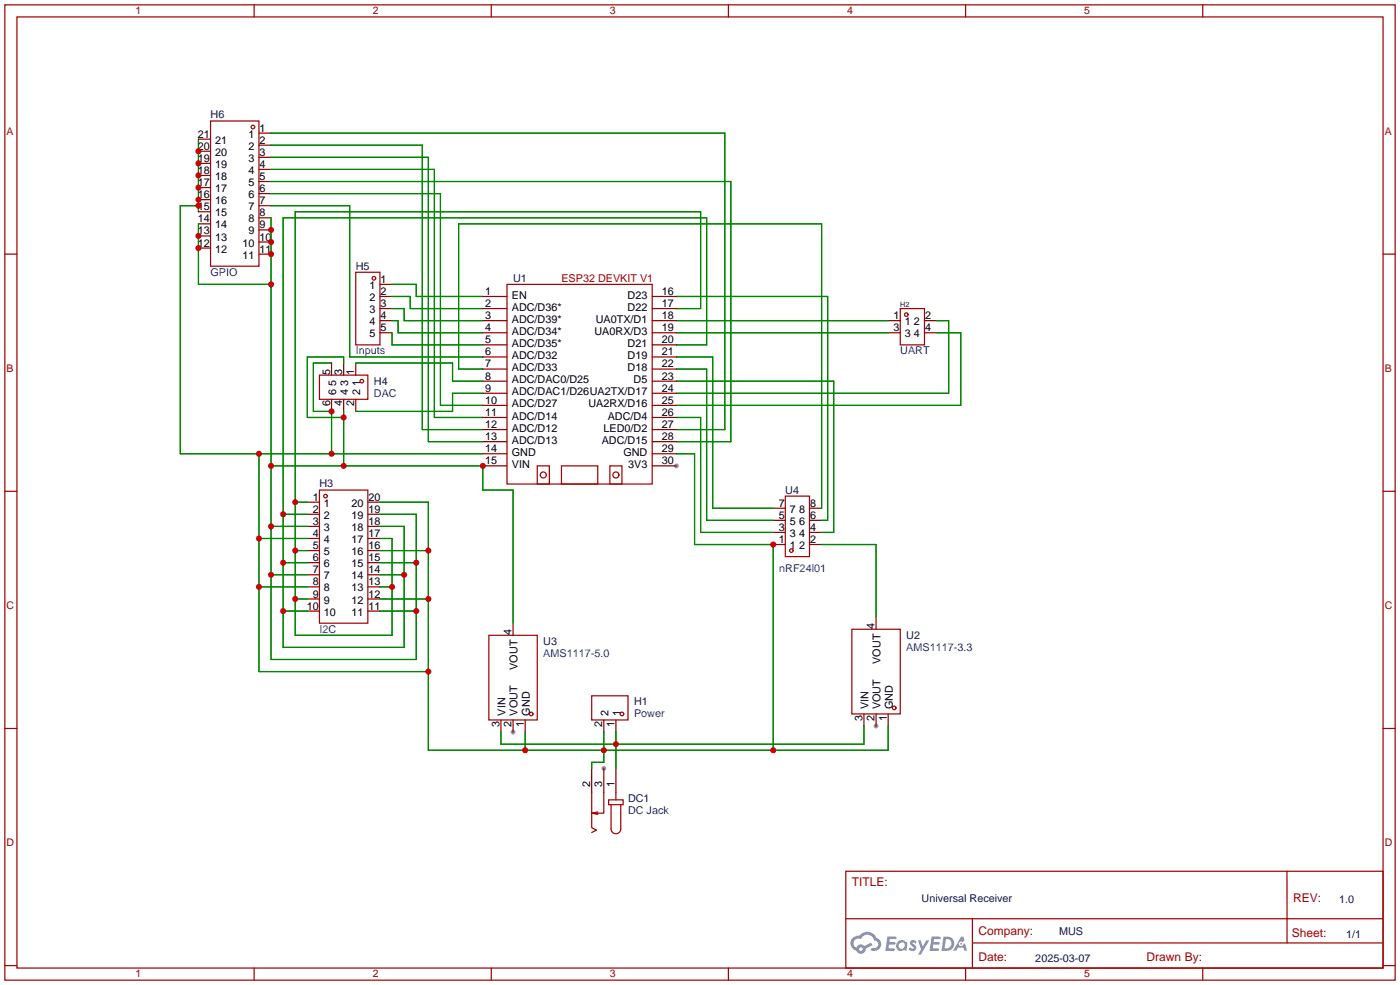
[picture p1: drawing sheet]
<svg xmlns="http://www.w3.org/2000/svg" width="294mm" height="207mm" viewBox="0 0 294 207" stroke-linecap="round" stroke-linejoin="round" font-family="sans-serif">
<g fill="#999">
<circle cx="183.9" cy="152.4" r=".51"/>
<circle cx="126.7" cy="161.3" r=".51"/>
<circle cx="107.7" cy="153.7" r=".51"/>
<circle cx="142" cy="97.8" r=".51"/>
</g>
<g fill="none" stroke="#a10000" stroke-width=".25">
<path d="M1 1h291.9v204.7h-291.9zM3.6 3.6h286.7v199.6h-286.7zM53.3 1v2.6M103.1 1v2.6M152.9 1v2.6M202.7 1v2.6M252.5 1v2.6M1 53.3h2.6M290.3 53.3h2.6M1 103.1h2.6M290.3 103.1h2.6M1 152.9h2.6"/>
<path d="M290.3 152.9h2.6M177.5 182.9h112.8v20.3h-112.8zM177.6 192.8h112.6M204.1 197.9h86.1M204.1 192.8v10.2M270.2 182.9v15M1 202.7h2.6M53.3 203.2v2.5M103.1 203.2v2.5M152.9 203.2v2.5M202.7 203.2v2.5M252.5 203.2v2.5"/>
<path d="M290.3 202.7h2.6"/>
</g>
<g fill="#5487ff">
<path d="M191.2 197.5l.5-.2 .4 .1 .3 .3-.2 .4a.33 .33 0 0 0-.3-.3 .33 .33 0 0 0-.4 .1l.1 .1a.86 .86 0 0 1 .7 .7 .86 .86 0 0 1-.3 .8l-.7 .1-.6-.4 .4-.4 .5 .3 .2-.1v-.2a.88 .88 0 0 1-.6-1.3z"/>
<path d="M192.7 197.4h.6l.4 1.3 .8-1.3h.6l-1.8 3h-.6l.6-1.1z"/>
<path d="M186.3 196.6h1.6l.3 .1-.1 .4h-1.3l-.1 .6h1.1l.2 .3-.3 .3h-1.1l-.1 .8h1.2l.1 .2-.1 .2-1.8 .1z"/>
<path d="M195.6 196.6h1.6l.2 .1v.4h-1.3l-.1 .6h1.1l.2 .3-.3 .3h-1.1l-.1 .8h1.2l.1 .2-.1 .2-1.9 .1z"/>
<path d="M201.7 196.6h.5l.3 .9-.5 .2a.5 .5 0 0 0-.7 .2 .5 .5 0 0 0 .3 .7 .5 .5 0 0 0 .6-.4l.4-.2 .4 1.6h-.6l-.1-.7h-1.2l-.4 .7h-.6z"/>
<path d="M198 196.6l-.4 3h1a1.51 1.51 0 0 0 1.7-1.5 1.51 1.51 0 0 0-1.8-1.5zM198.6 197.1a1.02 1.02 0 0 1 1.1 1.2 1.02 1.02 0 0 1-1.4 .8z"/>
<path d="M188.5 197.6a1.11 1.11 0 0 0-.3 1.6 1.11 1.11 0 0 0 1.6 .2l.5 .2 .2-1.7-.4-.2a1.02 1.02 0 0 0-1.6-.1zM188.6 198.5a.67 .67 0 0 1 1.3 0 .67 .67 0 0 1-1.3 0z"/>
<path d="M179 196.9a1.58 1.58 0 0 0 .8 2.6 1.01 1.01 0 0 0 1.1 .7 1.01 1.01 0 0 0 .8-1.1l1.4-.7-.3-.5-1.3 .7a1.03 1.03 0 0 0-1.7 .3 1 1 0 0 1-.5-1.4 1 1 0 0 1 1.4-.3 1.49 1.49 0 0 1 1.5-1 1.49 1.49 0 0 1 1.4 1.2 .82 .82 0 0 1 .7 1.1 .82 .82 0 0 1-1.2 .5l-.3 .1v.3a1.4 1.4 0 0 0 2-.6 1.4 1.4 0 0 0-.8-1.9 2.19 2.19 0 0 0-3.7-.5l-.8 .1zM180.3 199.2a.4 .4 0 0 1 .8 0 .4 .4 0 0 1-.8 0z"/>
<circle cx="201.8" cy="198.1" r=".19"/>
</g>
<g fill="none" stroke="#a10000" stroke-width=".25">
<path d="M44.2 25.4h10.2v30.5h-10.2zM74.7 57.2h5.1v15.2h-5.1zM106.4 59.7h30.5v41.9h-30.5zM67.1 78.7h10.1v5.1h-10.1zM189 64.8h5.1v7.6h-5.1zM112.8 97.8h2.5v3.8h-2.5zM117.9 97.8h7.6v3.8h-7.6zM128 97.8h2.6v3.8h-2.6zM67.1 102.9h10.1v27.9h-10.1zM164.8 104.1h5.1v12.7h-5.1zM102.6 133.4h10.2v17.7h-10.2zM178.8 132.1h10.2v17.8h-10.2z"/>
<path d="M124.2 146.1h7.6v5h-7.6zM124.2 166.4v7.3l1 .5-1 .6M125.5 170.4l-1.3 .3M126.7 166.4v4.3h-2.5l1.3 .2M127.8 167.9h3v1h-3zM128.3 168.9v5.1a1.02 1.02 0 0 0 1 1 1.02 1.02 0 0 0 1-1v-5.1M129.3 166.4v1.5"/>
<circle cx="53.1" cy="26.7" r=".38"/>
<circle cx="78.5" cy="58.4" r=".38"/>
<circle cx="190.2" cy="66" r=".38"/>
<circle cx="75.9" cy="80" r=".38"/>
<circle cx="114" cy="99.7" r=".63"/>
<circle cx="129.3" cy="99.7" r=".63"/>
<circle cx="68.3" cy="104.1" r=".38"/>
<circle cx="166.1" cy="115.6" r=".38"/>
<circle cx="111.5" cy="149.9" r=".38"/>
<circle cx="130.6" cy="149.9" r=".38"/>
<circle cx="187.7" cy="148.6" r=".38"/>
</g>
<g fill="none" stroke="#870000" stroke-width=".25">
<path d="M41.7 39.4h2.5M41.7 36.8h2.5M41.7 34.3h2.5M41.7 31.8h2.5M41.7 29.2h2.5M54.4 27.9h2.5M54.4 30.5h2.5M54.4 33h2.5M54.4 35.6h2.5M54.4 38.1h2.5M41.7 52.1h2.5M41.7 49.5h2.5"/>
<path d="M41.7 47h2.5M41.7 44.5h2.5M41.7 41.9h2.5M54.4 40.6h2.5M54.4 43.2h2.5M54.4 45.7h2.5M54.4 48.3h2.5M54.4 50.8h2.5M54.4 53.3h2.5M79.8 59.7h2.5M69.6 76.2v2.5M72.1 76.2v2.5"/>
<path d="M74.7 76.2v2.5M79.8 67.3h2.5M79.8 69.9h2.5M79.8 62.2h2.5M79.8 64.8h2.5M101.3 67.3h5.1M101.3 69.9h5.1M101.3 62.2h5.1M101.3 64.8h5.1M101.3 72.4h5.1M101.3 74.9h5.1M101.3 77.5h5.1"/>
<path d="M136.9 67.3h5.1M136.9 69.9h5.1M136.9 62.2h5.1M136.9 64.8h5.1M136.9 72.4h5.1M136.9 74.9h5.1M136.9 77.5h5.1M186.4 67.3h2.6M186.4 69.9h2.6M194.1 67.3h2.5M194.1 69.9h2.5M69.6 83.8v2.6"/>
<path d="M72.1 83.8v2.6M74.7 83.8v2.6M101.3 85.1h5.1M101.3 87.6h5.1M101.3 90.2h5.1M101.3 92.7h5.1M101.3 95.3h5.1M101.3 97.8h5.1M101.3 80h5.1M101.3 82.6h5.1M136.9 85.1h5.1M136.9 87.6h5.1"/>
<path d="M136.9 90.2h5.1M136.9 92.7h5.1M136.9 95.3h5.1M136.9 97.8h5.1M136.9 80h5.1M136.9 82.6h5.1M64.5 105.4h2.6M64.5 108h2.6M64.5 110.5h2.6M64.5 113h2.6M64.5 115.6h2.6M64.5 118.1h2.6"/>
<path d="M77.2 105.4h2.6M77.2 108h2.6M77.2 110.5h2.6M77.2 113h2.6M77.2 115.6h2.6M77.2 118.1h2.6M162.3 114.3h2.5M162.3 106.7h2.5M162.3 111.8h2.5M162.3 109.2h2.5M169.9 114.3h2.6M169.9 106.7h2.6"/>
<path d="M169.9 111.8h2.6M169.9 109.2h2.6M64.5 120.7h2.6M64.5 123.2h2.6M64.5 125.7h2.6M64.5 128.3h2.6M77.2 120.7h2.6M77.2 123.2h2.6M77.2 125.7h2.6M77.2 128.3h2.6M107.7 130.8v2.6M183.9 129.5v2.6"/>
<path d="M105.2 151.1v2.6M107.7 151.1v2.6M110.2 151.1v2.6M126.7 151.1v2.6M129.3 151.1v2.6M181.4 149.9v2.5M183.9 149.9v2.5M186.4 149.9v2.5M124.2 161.3v5.1M126.7 161.3v5.1M129.3 161.3v5.1"/>
</g>
<g fill="none" stroke="#008700" stroke-width=".25">
<path d="M41.7 29.2v15.3M56.9 33h33v59.7h11.4M56.9 35.6h34.3v52h10.1M56.9 27.9h95.2v62.3h-10.1M56.9 30.5h31.7v59.7h12.7M56.9 38.1h96.5v54.6h-11.4M41.7 43.2h-3.9v52.1h63.5M41.7 47v12.7h15.2M56.9 45.7v92.7h30.5v-30.4h-7.6M56.9 43.2h16.5v31.7h27.9M56.9 40.6h35.6v44.5h8.8M82.3 59.7h5.1v2.5h13.9"/>
<path d="M69.6 76.2h-3.8v10.2h3.8v8.9M72.1 76.2v-1.3h-7.6v12.7h7.6M74.7 76.2h20.3v3.8h6.3M82.3 64.8h2.5v2.5h16.5M82.3 62.2h3.8v2.6h15.2M82.3 69.9v2.5h19M82.3 67.3h1.3v2.6h17.7M101.3 77.5h-5v-30.5h76.2v59.7M142 64.8h5.1v-20.3h-85.1v88.9h20.3v-20.4h-2.5M142 72.4h6.3v-26.7h-88.9v90.2h25.4v-25.4h-5M142 77.5h6.3v31.7h14M142 62.2h31.7v47h-1.2"/>
<path d="M142 74.9h7.6v31.8h12.7M142 69.9h44.4M142 67.3h44.4M196.6 69.9h5.1v15.2h-59.7M196.6 67.3h2.5v15.3h-57.1M54.4 95.3v45.7h35.5M56.9 97.8h44.4v5.1h6.4v27.9M72.1 86.4v11.4M101.3 82.6h-6.3v3.8h-20.3M142 87.6h5.1v24.2h15.2M142 95.3h3.8v19h16.5v43.2M142 80h33v31.8h-2.5"/>
<path d="M54.4 113h10.1M56.9 110.5h7.6M59.4 118.1h5.1M59.4 108h5.1M62 115.6h2.5M62 105.4h2.5M79.8 115.6h10.1M79.8 105.4h10.1v52.1h96.5v-5.1M79.8 118.1h7.6M172.5 114.3h11.4v15.2M54.4 123.2h10.1M56.9 120.7h7.6"/>
<path d="M59.4 128.3h5.1M62 125.7h2.5M79.8 125.7h10.1M79.8 123.2h2.5M79.8 128.3h7.6M79.8 120.7h5M110.2 153.7v3.8M126.7 153.7v6.3h-2.5v1.3M129.3 153.7v7.6M181.4 152.4v3.8h-76.2v-2.5"/>
</g>
<g fill="#c00">
<circle cx="129.3" cy="156.2" r=".63"/>
<circle cx="62" cy="115.6" r=".63"/>
<circle cx="62" cy="105.4" r=".63"/>
<circle cx="62" cy="125.7" r=".63"/>
<circle cx="82.3" cy="123.2" r=".63"/>
<circle cx="59.4" cy="118.1" r=".63"/>
<circle cx="59.4" cy="107.9" r=".63"/>
<circle cx="59.4" cy="128.3" r=".63"/>
<circle cx="84.8" cy="120.6" r=".63"/>
<circle cx="54.4" cy="123.2" r=".63"/>
<circle cx="54.4" cy="113" r=".63"/>
<circle cx="54.4" cy="95.2" r=".63"/>
<circle cx="69.6" cy="95.2" r=".63"/>
<circle cx="69.6" cy="86.4" r=".63"/>
<circle cx="41.7" cy="43.2" r=".63"/>
<circle cx="41.7" cy="41.9" r=".63"/>
<circle cx="41.7" cy="39.4" r=".63"/>
<circle cx="41.7" cy="36.8" r=".63"/>
<circle cx="41.7" cy="34.3" r=".63"/>
<circle cx="41.7" cy="31.7" r=".63"/>
<circle cx="89.9" cy="141" r=".63"/>
<circle cx="89.9" cy="125.7" r=".63"/>
<circle cx="89.9" cy="115.6" r=".63"/>
<circle cx="110.2" cy="157.5" r=".63"/>
<circle cx="126.7" cy="157.5" r=".63"/>
<circle cx="162.3" cy="157.5" r=".63"/>
<circle cx="162.3" cy="114.3" r=".63"/>
<circle cx="56.9" cy="120.6" r=".63"/>
<circle cx="56.9" cy="110.5" r=".63"/>
<circle cx="56.9" cy="97.8" r=".63"/>
<circle cx="72.1" cy="97.8" r=".63"/>
<circle cx="101.3" cy="97.8" r=".63"/>
<circle cx="72.1" cy="87.6" r=".63"/>
<circle cx="56.9" cy="59.7" r=".63"/>
<circle cx="41.7" cy="52.1" r=".63"/>
<circle cx="56.9" cy="53.3" r=".63"/>
<circle cx="87.4" cy="128.3" r=".63"/>
<circle cx="87.4" cy="118.1" r=".63"/>
<circle cx="41.7" cy="49.5" r=".63"/>
<circle cx="56.9" cy="50.8" r=".63"/>
<circle cx="56.9" cy="48.3" r=".63"/>
</g>
<g font-size="2.5" fill="#a00000">
<text x="178.8" y="186">TITLE:</text>
<text x="271.4" y="189.3">REV:</text>
<text x="205.4" y="196.2">Company:</text>
<text x="271.2" y="196.6">Sheet:</text>
<text x="205.4" y="201.7">Date:</text>
<text x="240.7" y="201.8">Drawn By:</text>
</g>
<g font-size="2.3">
<text x="41.5" y="28.9">21</text>
<text x="52.2" y="28.9">1</text>
<text x="54.5" y="27.6">1</text>
<text x="41.5" y="34">19</text>
<text x="41.5" y="31.4">20</text>
<text x="45.1" y="35.2">19</text>
<text x="45.1" y="32.7">20</text>
<text x="45.1" y="30.2">21</text>
<text x="52.2" y="31.4">2</text>
<text x="52.2" y="34">3</text>
<text x="54.5" y="30.2">2</text>
<text x="54.5" y="32.7">3</text>
<text x="54.5" y="35.2">4</text>
<text x="41.5" y="41.6">16</text>
<text x="41.5" y="39.1">17</text>
<text x="41.5" y="36.5">18</text>
<text x="45.1" y="40.3">17</text>
<text x="45.1" y="37.8">18</text>
<text x="52.2" y="36.5">4</text>
<text x="52.2" y="39.1">5</text>
<text x="52.2" y="41.6">6</text>
<text x="54.5" y="37.8">5</text>
<text x="54.5" y="40.3">6</text>
<text x="41.5" y="46.7">14</text>
<text x="41.5" y="44.1">15</text>
<text x="45.1" y="47.9">14</text>
<text x="45.1" y="45.4">15</text>
<text x="45.1" y="42.9">16</text>
<text x="52.2" y="44.1">7</text>
<text x="52.2" y="46.7">8</text>
<text x="54.5" y="42.9">7</text>
<text x="54.5" y="45.4">8</text>
<text x="54.5" y="47.9">9</text>
<text x="41.5" y="51.8">12</text>
<text x="41.5" y="49.2">13</text>
<text x="45.1" y="53">12</text>
<text x="45.1" y="50.5">13</text>
<text x="50.9" y="51.8">10</text>
<text x="52.2" y="49.2">9</text>
<text x="54.5" y="50.5">10</text>
<text x="54.5" y="53">11</text>
<text x="50.9" y="54.3">11</text>
<text x="79.9" y="59.4">1</text>
<text x="77.6" y="60.6">1</text>
<text x="77.6" y="63.2">2</text>
<text x="77.6" y="65.7">3</text>
<text x="79.9" y="61.9">2</text>
<text x="79.9" y="64.5">3</text>
<text x="101.9" y="61.9">1</text>
<text x="101.9" y="64.4">2</text>
<text x="107.4" y="62.7">EN</text>
<text x="107.4" y="65.2">ADC/D36*</text>
<text x="131.7" y="62.7">D23</text>
<text x="131.7" y="65.2">D22</text>
<text x="139" y="61.9">16</text>
<text x="139" y="64.4">17</text>
<text x="77.6" y="68.3">4</text>
<text x="77.6" y="70.8">5</text>
<text x="79.9" y="67">4</text>
<text x="79.9" y="69.5">5</text>
<text x="101.9" y="67">3</text>
<text x="101.9" y="69.5">4</text>
<text x="107.4" y="67.8">ADC/D39*</text>
<text x="107.4" y="70.3">ADC/D34*</text>
<text x="124.8" y="70.3">UA0RX/D3</text>
<text x="125.1" y="67.8">UA0TX/D1</text>
<text x="139" y="67">18</text>
<text x="139" y="69.5">19</text>
<text x="187.6" y="67">1</text>
<text x="187.6" y="69.5">3</text>
<text x="189.9" y="68.3">1</text>
<text x="189.9" y="70.8">3</text>
<text x="191.9" y="70.8">4</text>
<text x="191.9" y="68.3">2</text>
<text x="194.2" y="69.5">4</text>
<text x="194.2" y="67">2</text>
<text x="101.9" y="72">5</text>
<text x="101.9" y="74.6">6</text>
<text x="101.9" y="77.1">7</text>
<text x="107.4" y="72.8">ADC/D35*</text>
<text x="107.4" y="75.4">ADC/D32</text>
<text x="107.4" y="77.9">ADC/D33</text>
<text x="131.7" y="72.8">D21</text>
<text x="131.7" y="75.4">D19</text>
<text x="131.7" y="77.9">D18</text>
<text x="139" y="72">20</text>
<text x="139" y="74.6">21</text>
<text x="139" y="77.1">22</text>
<text x="69.3" y="78.6" transform="rotate(-90 69.3 78.6)">5</text>
<text x="70.6" y="82.9" transform="rotate(-90 70.6 82.9)">6</text>
<text x="70.6" y="80.9" transform="rotate(-90 70.6 80.9)">5</text>
<text x="71.8" y="78.6" transform="rotate(-90 71.8 78.6)">3</text>
<text x="73.1" y="82.9" transform="rotate(-90 73.1 82.9)">4</text>
<text x="73.1" y="80.9" transform="rotate(-90 73.1 80.9)">3</text>
<text x="74.4" y="78.6" transform="rotate(-90 74.4 78.6)">1</text>
<text x="75.6" y="82.9" transform="rotate(-90 75.6 82.9)">2</text>
<text x="75.6" y="80.9" transform="rotate(-90 75.6 80.9)">1</text>
<text x="101.9" y="79.7">8</text>
<text x="101.9" y="82.2">9</text>
<text x="107.4" y="80.5">ADC/DAC0/D25</text>
<text x="107.4" y="83">ADC/DAC1/D26UA2TX/D17</text>
<text x="133" y="80.5">D5</text>
<text x="139" y="79.7">23</text>
<text x="139" y="82.2">24</text>
<text x="69.3" y="85.2" transform="rotate(-90 69.3 85.2)">6</text>
<text x="71.8" y="85.2" transform="rotate(-90 71.8 85.2)">4</text>
<text x="74.4" y="85.2" transform="rotate(-90 74.4 85.2)">2</text>
<text x="101.9" y="84.7">10</text>
<text x="101.9" y="87.3">11</text>
<text x="101.9" y="89.8">12</text>
<text x="107.4" y="85.5">ADC/D27</text>
<text x="107.4" y="88.1">ADC/D14</text>
<text x="123.5" y="85.5">UA2RX/D16</text>
<text x="127.6" y="88.1">ADC/D4</text>
<text x="139" y="84.7">25</text>
<text x="139" y="87.3">26</text>
<text x="139" y="89.8">27</text>
<text x="101.9" y="92.4">13</text>
<text x="101.9" y="94.9">14</text>
<text x="107.4" y="90.6">ADC/D12</text>
<text x="107.4" y="93.2">ADC/D13</text>
<text x="107.4" y="95.7">GND</text>
<text x="126.3" y="93.2">ADC/D15</text>
<text x="126.7" y="90.6">LED0/D2</text>
<text x="130.9" y="95.7">GND</text>
<text x="139" y="92.4">28</text>
<text x="139" y="94.9">29</text>
<text x="101.9" y="97.4">15</text>
<text x="107.4" y="98.2">VIN</text>
<text x="131.9" y="98.2">3V3</text>
<text x="139" y="97.4">30</text>
<text x="65.7" y="105.1">1</text>
<text x="65.7" y="107.6">2</text>
<text x="68" y="106.4">1</text>
<text x="73.8" y="106.4">20</text>
<text x="77.3" y="107.6">19</text>
<text x="77.3" y="105.1">20</text>
<text x="163.5" y="106.4">7</text>
<text x="165.8" y="107.6">7</text>
<text x="167.7" y="107.6">8</text>
<text x="170.1" y="106.4">8</text>
<text x="65.7" y="110.2">3</text>
<text x="65.7" y="112.7">4</text>
<text x="68" y="108.9">2</text>
<text x="68" y="111.4">3</text>
<text x="68" y="114">4</text>
<text x="73.8" y="114">17</text>
<text x="73.8" y="111.4">18</text>
<text x="73.8" y="108.9">19</text>
<text x="77.3" y="112.7">17</text>
<text x="77.3" y="110.2">18</text>
<text x="163.5" y="114">1</text>
<text x="163.5" y="111.4">3</text>
<text x="163.5" y="108.9">5</text>
<text x="165.8" y="112.7">3</text>
<text x="165.8" y="110.2">5</text>
<text x="167.7" y="110.2">6</text>
<text x="167.7" y="112.7">4</text>
<text x="170.1" y="108.9">6</text>
<text x="170.1" y="111.4">4</text>
<text x="170.1" y="114">2</text>
<text x="65.7" y="115.3">5</text>
<text x="65.7" y="117.8">6</text>
<text x="68" y="116.5">5</text>
<text x="68" y="119.1">6</text>
<text x="73.8" y="119.1">15</text>
<text x="73.8" y="116.5">16</text>
<text x="77.3" y="117.8">15</text>
<text x="77.3" y="115.3">16</text>
<text x="165.8" y="115.3">1</text>
<text x="167.7" y="115.3">2</text>
<text x="65.7" y="120.3">7</text>
<text x="65.7" y="122.9">8</text>
<text x="65.7" y="125.4">9</text>
<text x="68" y="121.6">7</text>
<text x="68" y="124.1">8</text>
<text x="73.8" y="124.1">13</text>
<text x="73.8" y="121.6">14</text>
<text x="77.3" y="125.4">12</text>
<text x="77.3" y="122.9">13</text>
<text x="77.3" y="120.3">14</text>
<text x="64.4" y="128">10</text>
<text x="68" y="126.7">9</text>
<text x="68" y="129.2">10</text>
<text x="73.8" y="129.2">11</text>
<text x="73.8" y="126.7">12</text>
<text x="77.3" y="128">11</text>
<text x="183.6" y="132" transform="rotate(-90 183.6 132)">4</text>
<text x="107.4" y="133.2" transform="rotate(-90 107.4 133.2)">4</text>
<text x="108.7" y="140.6" transform="rotate(-90 108.7 140.6)">VOUT</text>
<text x="184.9" y="139.3" transform="rotate(-90 184.9 139.3)">VOUT</text>
<text x="182.3" y="148.9" transform="rotate(-90 182.3 148.9)">VIN</text>
<text x="184.9" y="148.9" transform="rotate(-90 184.9 148.9)">VOUT</text>
<text x="187.4" y="148.9" transform="rotate(-90 187.4 148.9)">GND</text>
<text x="104.8" y="152.5" transform="rotate(-90 104.8 152.5)">3</text>
<text x="106.1" y="150.2" transform="rotate(-90 106.1 150.2)">VIN</text>
<text x="107.4" y="152.5" transform="rotate(-90 107.4 152.5)">2</text>
<text x="108.7" y="150.2" transform="rotate(-90 108.7 150.2)">VOUT</text>
<text x="109.9" y="152.5" transform="rotate(-90 109.9 152.5)">1</text>
<text x="111.2" y="150.2" transform="rotate(-90 111.2 150.2)">GND</text>
<text x="126.4" y="152.5" transform="rotate(-90 126.4 152.5)">2</text>
<text x="127.7" y="150.2" transform="rotate(-90 127.7 150.2)">2</text>
<text x="129" y="152.5" transform="rotate(-90 129 152.5)">1</text>
<text x="130.2" y="150.2" transform="rotate(-90 130.2 150.2)">1</text>
<text x="181" y="151.2" transform="rotate(-90 181 151.2)">3</text>
<text x="183.6" y="151.2" transform="rotate(-90 183.6 151.2)">2</text>
<text x="186.1" y="151.2" transform="rotate(-90 186.1 151.2)">1</text>
<text x="123.9" y="165.1" transform="rotate(-90 123.9 165.1)">2</text>
<text x="126.4" y="165.1" transform="rotate(-90 126.4 165.1)">3</text>
<text x="129" y="165.1" transform="rotate(-90 129 165.1)">1</text>
</g>
<g font-size="2.3" fill="#000080">
<text x="44.2" y="24.9">H6</text>
<text x="74.7" y="56.6">H5</text>
<text x="107.7" y="59.1">U1</text>
<text x="78.5" y="80.7">H4</text>
<text x="67.1" y="102.3">H3</text>
<text x="164.8" y="103.6">U4</text>
<text x="114" y="135.3">U3</text>
<text x="190.2" y="134.1">U2</text>
<text x="133.1" y="148">H1</text>
<text x="131.8" y="168.4">DC1</text>
<text x="193.5" y="189.3">Universal Receiver</text>
<text x="281.1" y="189.4">1.0</text>
<text x="222.3" y="196.3">MUS</text>
<text x="282.6" y="196.9">1/1</text>
<text x="217.3" y="202">2025-03-07</text>
</g>
<g font-size="2.3" fill="#00f">
<text x="44.2" y="57.9">GPIO</text>
<text x="74.7" y="74.4">Inputs</text>
<text x="189" y="74.4">UART</text>
<text x="78.5" y="83.3">DAC</text>
<text x="163.6" y="120.1">nRF24l01</text>
<text x="67.1" y="132.8">I2C</text>
<text x="114" y="137.9">AMS1117-5.0</text>
<text x="190.2" y="136.6">AMS1117-3.3</text>
<text x="133.1" y="150.6">Power</text>
<text x="131.8" y="170.9">DC Jack</text>
</g>
<text font-size="2.3" fill="#a00000" x="117.9" y="59.1">ESP32 DEVKIT V1</text>
<g font-size="2.2" fill="#a00000">
<text x="28.4" y="3">1</text>
<text x="78.2" y="3">2</text>
<text x="128" y="3">3</text>
<text x="177.8" y="3">4</text>
<text x="227.6" y="3">5</text>
<text x="1.4" y="28.3">A</text>
<text x="290.7" y="28.3">A</text>
<text x="1.4" y="78">B</text>
<text x="290.7" y="78">B</text>
<text x="1.4" y="127.8">C</text>
<text x="290.7" y="127.8">C</text>
<text x="1.4" y="177.6">D</text>
<text x="290.7" y="177.6">D</text>
<text x="28.4" y="205.2">1</text>
<text x="78.2" y="205.2">2</text>
<text x="128" y="205.2">3</text>
<text x="177.8" y="205.2">4</text>
<text x="227.6" y="205.2">5</text>
</g>
<text font-size="1.5" fill="#000080" x="189" y="64.4">H2</text>
</svg>
